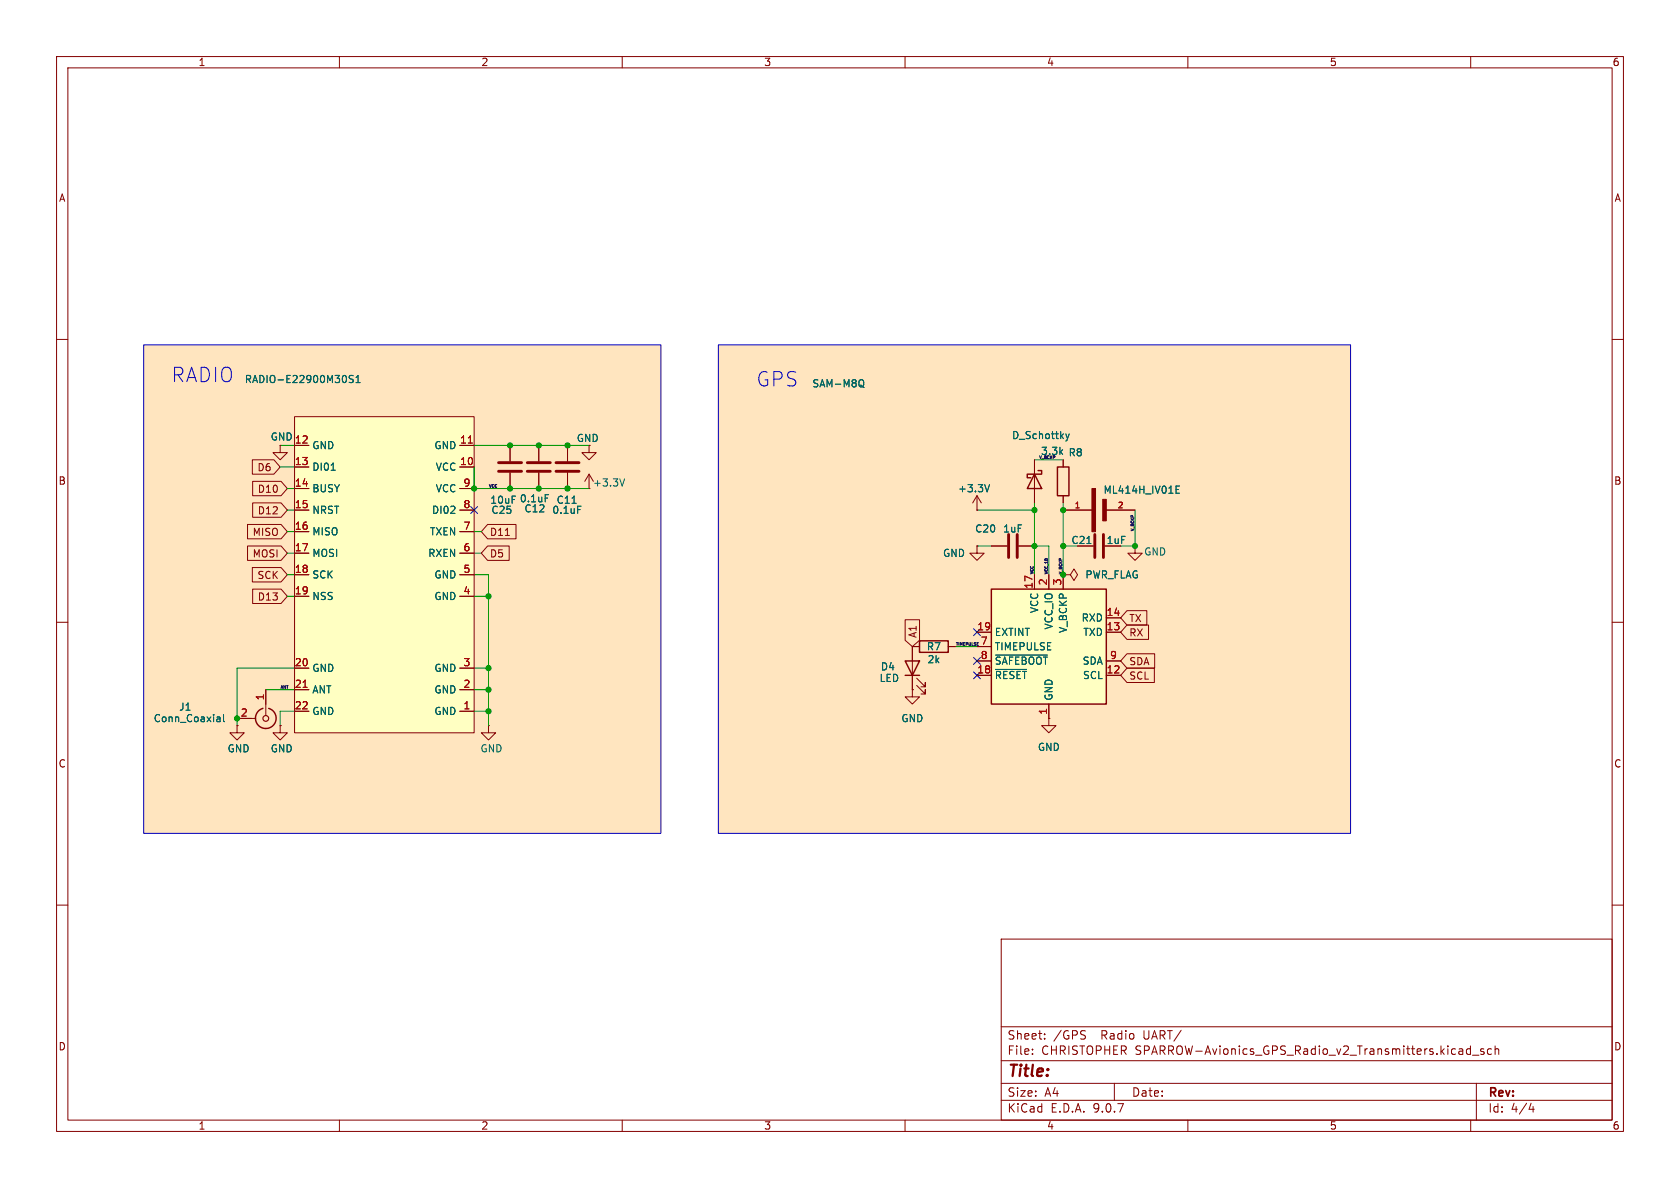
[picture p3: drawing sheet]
<svg xmlns="http://www.w3.org/2000/svg" width="297mm" height="210mm" viewBox="0 0 297 210" stroke-linecap="round" stroke-linejoin="round" font-family="sans-serif">
<g fill="none" stroke="#840000" stroke-width=".18">
<path d="M10 10h277v190h-277zM12 12h273v186h-273zM60 10v2M110 10v2M160 10v2M210 10v2M260 10v2M10 60h2M285 60h2M10 110h2M285 110h2M10 160h2"/>
<path d="M177 166h108v32h-108zM285 160h2M60 198v2M110 198v2M160 198v2M177 194.5h108M177 191.5h108M177 187.5h108M177 181.5h108M182.5 186.3v.1M182.5 185.5v.1M184.7 183.6v.1"/>
<path d="M184.7 182.8v.1M191.7 182.2l.2 .1M191.8 183.1v.5M197 191.5v3M210 198v2M260 184.9v1.5M260 185.5l-.5-.1-.3 .3v.4l.2 .2h.6M260 198v2M260.3 186.5h1.2M261 191.5v6.5M262.3 185.5l-.3-.1-.3 .2 .1 .2 .5 .2v.3h-.6M263.7 185.5l-.5-.1-.2 .3v.4l.1 .2h.6"/>
<path d="M264.3 185.5l.2-.1 .4 .1 .1 .9M264.3 184.9v1.5M270.7 195l-.4 1.1h.9M271 195.6v1"/>
</g>
<g fill="#ffe5bf">
<path d="M25.4 61h91.4v86.3h-91.4z"/>
<path d="M127 61h111.8v86.3h-111.8z"/>
</g>
<path d="M86.4 128.3v1.2h1.2l-1.2 1.3-1.3-1.3h1.3M86.4 128.3h.1" fill="none" stroke="#840000" stroke-width=".18"/>
<path d="M175.3 104.1h20.3v20.4h-20.3z" fill="#ffffc2"/>
<path d="M175.3 104.1h20.3v20.4h-20.3z" fill="none" stroke="#840000" stroke-width=".25"/>
<g fill="none" stroke="#840000" stroke-width=".18">
<path d="M49.5 78.7v1.3h1.3l-1.3 1.3-1.2-1.3h1.2M95.2 78.7v2.8M100.3 78.7v2.8M104.1 78.7v1.3h1.3l-1.3 1.3-1.2-1.3h1.2M95.2 83.6v2.8M100.3 83.6v2.8M104.1 86.4h.1M104.1 83.8l-.7 1.3M104.1 83.8l.8 1.3M104.1 83.8v2.6M175.3 96.5h2.8M180.1 96.5h2.8"/>
<path d="M190.5 96.5h2.8M172.7 111.8h2.6M172.7 114.3h2.6M172.7 116.8h2.6M172.7 119.4h2.6M182.9 101.6v2.5M185.4 101.6v2.5M188 101.6v2.5M195.6 111.8h2.5M195.6 116.8h2.5M195.6 119.4h2.5M195.6 109.2h2.5"/>
<path d="M161.3 121.9v1.3h1.3l-1.3 1.3-1.3-1.3h1.3M161.3 121.9h.1M185.4 127v1.3h1.3l-1.3 1.2-1.3-1.2h1.3M185.4 127h.1M185.4 124.5v2.5"/>
</g>
<path d="M152.1 67.1a.43 .43 0 0 1 .6 .5v.4a.43 .43 0 0 1-.6 .4M152.2 68.1l.6 .4M96.4 87.4h.6M101.1 89h.8M102.1 89.5h.6M110.4 84.7l-.4 1.2M192.1 96.1h.8M176 115.8h9.2M176 118.3h5.5" fill="none" stroke="#006464" stroke-width=".18"/>
<path d="M93.2 83.3h4.1M93.2 81.8h4.1M98.3 83.3h4.1M98.3 81.8h4.1M178.3 94.5v4.1M179.8 94.5v4.1M193.5 94.5v4.1M195.1 94.5v4.1" fill="none" stroke="#840000" stroke-width=".51"/>
<path d="M52.1 73.7h31.7v55.8h-31.7z" fill="#ffffc2"/>
<g fill="none" stroke="#840000" stroke-width=".18">
<path d="M52.1 73.7h31.7v55.8h-31.7zM52.1 78.7h2.5M81.3 78.7h2.5M90.2 78.7v2.8M95.2 78.7v2.8M100.3 78.7v2.8M43.8 92.7h5.9l1.1 1.3-1.1 1.3h-5.9zM43.8 96.5h5.9l1.1 1.3-1.1 1.3h-5.9zM44.6 81.3h3.8l1.1 1.3-1.1 1.2h-3.8zM44.7 88.9h5l1.1 1.3-1.1 1.2h-5zM44.7 85.1h5l1.1 1.3-1.1 1.2h-5zM52.1 82.6h2.5"/>
<path d="M52.1 86.4h2.5M52.1 90.2h2.5M52.1 94h2.5M52.1 97.8h2.5M81.3 82.6h2.5M81.3 86.4h2.5M81.3 90.2h2.5M81.3 94h2.5M81.3 97.8h2.5M86.2 92.7h5v2.6h-5l-1.1-1.3zM86.2 96.5h3.8v2.6h-3.8l-1.1-1.3zM89.3 94.7h.8"/>
<path d="M90.2 83.6v2.8M95.2 83.6v2.8M100.3 83.6v2.8M172.7 90.2h.1M172.7 96.5v1.3h1.3l-1.3 1.3-1.3-1.3h1.3M172.7 96.5h.1M172.7 87.6l-.7 1.3M172.7 87.6l.8 1.3M172.7 87.6v2.6M175.3 96.5h2.8M180.1 96.5h2.8M182.9 81.3v7.6"/>
<path d="M188 90.2h5M188 81.3v1.3M188 87.6v1.3M190.5 96.5h2.8M195.6 90.2h5.1M200.7 96.5v1.3h1.2l-1.2 1.3-1.3-1.3h1.3M200.7 96.5h.1M44.6 100.3h5.1l1.1 1.3-1.1 1.3h-5.1zM44.7 104.1h5l1.1 1.3-1.1 1.3h-5zM52.1 101.6h2.5M52.1 105.4h2.5M52.1 118.1h2.5"/>
<path d="M81.3 101.6h2.5M81.3 105.4h2.5M81.3 118.1h2.5M160 109.6h2.6v3.6l-1.3 1.1-1.3-1.1zM161.3 114.3v7.6M161.3 114.3h1.3M162.1 119.9l1.5 1.5v-.7v.7h-.8M167.6 114.3h1.3M172.7 114.3h2.6M172.7 111.8h2.6M172.7 116.8h2.6M172.7 119.4h2.6"/>
<path d="M182.9 101.6v2.5M185.4 101.6v2.5M189.2 101.6l.7 1 .6-1-.6-1-.7 1h-1.2v2.5M195.6 111.8h2.5M195.6 116.8h2.5M195.6 119.4h2.5M195.6 109.2h2.5M199.2 115.6h4.9v2.5h-4.9l-1.1-1.3zM199.2 110.5h3.8v2.5h-3.8l-1.1-1.2zM199.2 107.9h3.5v2.6h-3.5l-1.1-1.3zM199.2 118.1h4.9v2.6h-4.9l-1.1-1.3zM41.9 128.3v1.2h1.3l-1.3 1.3-1.3-1.3h1.3"/>
<path d="M41.9 128.3h.1M41.9 127h3.3M47 121.9v4.6M49.5 128.3v1.2h1.3l-1.3 1.3-1.2-1.3h1.2M49.5 128.3h.1M52.1 121.9h2.5M52.1 125.7h2.5M81.3 121.9h2.5M81.3 125.7h2.5M161.3 121.9h.1M162.1 121.2l1.5 1.5v-.8v.8h-.8M185.4 127h.1"/>
<path d="M185.4 124.5v2.5"/>
</g>
<g fill="none" stroke="#006464" stroke-width=".18">
<path d="M62.5 66.4h-.5l-.2 .1v.3l.5 .3 .2 .3-.3 .2h-.5M62.9 67.6h.8M62.9 66.7l.4-.3v1.2M152.1 67.1a.43 .43 0 0 1 .6 .5v.4a.43 .43 0 0 1-.6 .4M152.2 68.1l.6 .4M188.4 76.7l.3 .8M188.7 77.5l-.3 .5M189 76.7l-.3 .8M58.5 83.1h.8M96.4 87.4h.6M101.1 89h.8M102.1 89.5h.6"/>
<path d="M174.9 85.7l-.4 1.2M192.1 96.1h.8M207.9 86.5h.4M207.9 87.2h.6M207.9 85.9h.6M176 115.8h9.2M176 118.3h5.5M38.5 126.7l.3 .1 .1 .8M38.9 127.5l-.4 .1M38.9 127l-.4 .1M39.5 126.3v1.1l.2 .2"/>
</g>
<path d="M82.8 78.3h.7M53.6 121.5h.7" fill="none" stroke="#a90000" stroke-width=".18"/>
<path d="M182.9 83.8l1.2 2.6h-2.5zM183.5 83.2h.6v.6h-2.5v.7h.6M186.9 82.6h2.1v5h-2.1zM160 116.8h2.6l-1.3 2.6zM160 119.4h2.6M162.6 113.3h5v2h-5zM47.5 125.2a1.81 1.81 0 0 1 1 2.8 1.81 1.81 0 0 1-3 0 1.81 1.81 0 0 1 1-2.8" fill="none" stroke="#840000" stroke-width=".25"/>
<circle cx="47" cy="127" r=".51" fill="none" stroke="#840000" stroke-width=".2"/>
<path d="M88.1 81.8h4.1M88.1 83.3h4.1" fill="none" stroke="#840000" stroke-width=".51"/>
<g fill="#840000" stroke="#840000" stroke-width=".18">
<path d="M193 86.4h.7v7.6h-.7z"/>
<path d="M194.9 88.3h.7v3.8h-.7z"/>
</g>
<g fill="none" stroke="#009600" stroke-width=".18">
<path d="M83.8 78.7h20.3M49.5 82.6h2.6M50.8 86.4h1.3M50.8 94h1.3M50.8 90.2h1.3M50.8 97.8h1.3M83.8 82.6v3.8h20.3M83.8 94h1.3M83.8 97.8h1.3M172.7 96.5h2.6M172.7 90.2h10.2M182.9 96.5h2.5v5.1"/>
<path d="M182.9 88.9v12.7M182.9 81.3h5.1M188 96.5h2.5M188 88.9v12.7M200.7 90.2v6.3h-2.6M50.8 101.6h1.3M50.8 105.4h1.3M52.1 118.1h-10.2v10.2M83.8 101.6h2.6v26.7M83.8 118.1h2.6M83.8 105.4h2.6M168.9 114.3h3.8"/>
<path d="M47 121.9h5.1M52.1 125.7h-2.6v2.6M83.8 125.7h2.6M83.8 121.9h2.6"/>
</g>
<path d="M83.2 89.6l1.2 1.2M84.4 89.6l-1.2 1.2M172.1 116.2l1.2 1.2M172.1 118.8l1.2 1.2M172.1 111.2l1.2 1.2M173.3 116.2l-1.2 1.2M173.3 118.8l-1.2 1.2M173.3 111.2l-1.2 1.2" fill="none" stroke="#000084" stroke-width=".18"/>
<path d="M25.4 61h91.4v86.3h-91.4zM127 61h111.8v86.3h-111.8z" fill="none" stroke="#0000c2" stroke-width=".18"/>
<g fill="#009600" stroke="#009600" stroke-width=".18">
<circle cx="182.9" cy="90.2" r=".46"/>
<circle cx="188" cy="90.2" r=".46"/>
<circle cx="182.9" cy="96.5" r=".46"/>
<circle cx="188" cy="101.6" r=".46"/>
<circle cx="188" cy="96.5" r=".46"/>
<circle cx="200.7" cy="96.5" r=".46"/>
<circle cx="83.8" cy="86.4" r=".46"/>
<circle cx="100.3" cy="78.7" r=".46"/>
<circle cx="90.2" cy="78.7" r=".46"/>
<circle cx="95.2" cy="86.4" r=".46"/>
<circle cx="95.2" cy="78.7" r=".46"/>
<circle cx="90.2" cy="86.4" r=".46"/>
<circle cx="86.4" cy="105.4" r=".46"/>
<circle cx="86.4" cy="125.7" r=".46"/>
<circle cx="86.4" cy="118.1" r=".46"/>
<circle cx="86.4" cy="121.9" r=".46"/>
<circle cx="41.9" cy="127" r=".46"/>
<circle cx="100.3" cy="86.4" r=".46"/>
</g>
<g font-size="3.5" fill="#0000c2">
<text x="30.3" y="67.8">RADIO</text>
<text x="133.7" y="68.6">GPS</text>
</g>
<text font-size="2.8" fill="#840000" x="178" y="190.9">Title:</text>
<g font-size="2.1" fill="#840000">
<text x="178" y="184">Sheet:</text>
<text x="186.2" y="184">/GPS</text>
<text x="194.8" y="184">Radio</text>
<text x="202.4" y="184">UART/</text>
<text x="178" y="186.7">File:</text>
<text x="184.1" y="186.7">CHRISTOPHER SPARROW-Avionics_GPS_Radio_v2_Transmitters.kicad_sch</text>
<text x="178" y="196.9">KiCad</text>
<text x="178" y="194.1">Size:</text>
<text x="184.7" y="194.1">A4</text>
<text x="185.7" y="196.9">E.D.A.</text>
<text x="193.3" y="196.9">9.0.7</text>
<text x="200" y="194.1">Date:</text>
<text x="263" y="194.3">Rev:</text>
<text x="263" y="196.9">Id:</text>
<text x="267.1" y="196.9">4/4</text>
</g>
<g font-size="1.8" fill="#840000">
<text x="35" y="11.9">1</text>
<text x="85" y="11.9">2</text>
<text x="135" y="11.9">3</text>
<text x="185" y="11.9">4</text>
<text x="235" y="11.9">5</text>
<text x="285" y="11.9">6</text>
<text x="10.3" y="35.9">A</text>
<text x="285.3" y="35.9">A</text>
<text x="45.4" y="83.5">D6</text>
<text x="101.9" y="78.3">GND</text>
<text x="10.3" y="85.9">B</text>
<text x="45.5" y="87.3">D10</text>
<text x="285.3" y="85.9">B</text>
<text x="44.6" y="94.9">MISO</text>
<text x="45.5" y="91.1">D12</text>
<text x="86.5" y="94.9">D11</text>
<text x="44.6" y="98.7">MOSI</text>
<text x="86.5" y="98.7">D5</text>
<text x="195.5" y="96.4">1uF</text>
<text x="45.4" y="102.6">SCK</text>
<text x="45.5" y="106.4">D13</text>
<text x="162.2" y="112.9" transform="rotate(-90 162.2 112.9)">A1</text>
<text x="199.5" y="112.7">RX</text>
<text x="199.5" y="110.2">TX</text>
<text x="199.5" y="117.8">SDA</text>
<text x="199.5" y="120.3">SCL</text>
<text x="10.3" y="135.9">C</text>
<text x="285.3" y="135.9">C</text>
<text x="10.3" y="185.9">D</text>
<text x="285.3" y="185.9">D</text>
<text x="35" y="199.9">1</text>
<text x="85" y="199.9">2</text>
<text x="135" y="199.9">3</text>
<text x="185" y="199.9">4</text>
<text x="235" y="199.9">5</text>
<text x="285" y="199.9">6</text>
</g>
<g font-size="1.8" fill="#006464">
<text x="43.2" y="67.9">RADIO-E22900M30S1</text>
<text x="143.5" y="68.7">SAM-M8Q</text>
<text x="178.8" y="77.8">D_Schottky</text>
<text x="55.1" y="83.4">DI01</text>
<text x="55.1" y="79.6">GND</text>
<text x="76.7" y="79.6">GND</text>
<text x="76.9" y="83.4">VCC</text>
<text x="183.9" y="80.6">3.3k</text>
<text x="188.8" y="80.9">R8</text>
<text x="55.1" y="87.2">BUSY</text>
<text x="76.9" y="87.2">VCC</text>
<text x="86.6" y="89.3">10uF 0.1uF</text>
<text x="98.3" y="89.3">C11</text>
<text x="104.8" y="86.2">+3.3V</text>
<text x="169.3" y="87.2">+3.3V</text>
<text x="195" y="87.5">ML414H_IV01E</text>
<text x="55.1" y="91">NRST</text>
<text x="55.1" y="94.8">MISO</text>
<text x="75.9" y="94.8">TXEN</text>
<text x="76.3" y="91">DI02</text>
<text x="86.8" y="91">C25</text>
<text x="92.6" y="90.8">C12</text>
<text x="97.5" y="91">0.1uF</text>
<text x="172.3" y="94.3">C20</text>
<text x="177.2" y="94.3">1uF</text>
<text x="55.1" y="98.7">MOSI</text>
<text x="75.6" y="98.7">RXEN</text>
<text x="166.6" y="98.7">GND</text>
<text x="189.3" y="96.4">C21</text>
<text x="202.2" y="98.4">GND</text>
<text x="55.1" y="102.5">SCK</text>
<text x="55.1" y="106.3">NSS</text>
<text x="76.7" y="102.5">GND</text>
<text x="76.7" y="106.3">GND</text>
<text x="191.8" y="102.5">PWR_FLAG</text>
<text x="175.8" y="112.6">EXTINT</text>
<text x="183.7" y="108.5" transform="rotate(-90 183.7 108.5)">VCC</text>
<text x="186.3" y="111.4" transform="rotate(-90 186.3 111.4)">VCC_IO</text>
<text x="188.8" y="112" transform="rotate(-90 188.8 112)">V_BCKP</text>
<text x="191.1" y="110.1">RXD</text>
<text x="191.4" y="112.6">TXD</text>
<text x="55.1" y="119">GND</text>
<text x="76.7" y="119">GND</text>
<text x="155.6" y="118.7">D4</text>
<text x="163.8" y="115.2">R7</text>
<text x="163.9" y="117.4">2k</text>
<text x="175.8" y="115.2">TIMEPULSE</text>
<text x="175.8" y="117.7">~{SAFEBOOT}</text>
<text x="191.3" y="117.7">SDA</text>
<text x="31.6" y="125.8">J1</text>
<text x="55.1" y="122.8">ANT</text>
<text x="76.7" y="122.8">GND</text>
<text x="155.4" y="120.8">LED</text>
<text x="175.8" y="120.2">~{RESET}</text>
<text x="186.3" y="124" transform="rotate(-90 186.3 124)">GND</text>
<text x="191.4" y="120.2">SCL</text>
<text x="27.1" y="127.9">Conn_Coaxial</text>
<text x="55.1" y="126.6">GND</text>
<text x="76.7" y="126.6">GND</text>
<text x="159.3" y="127.9">GND</text>
<text x="40.1" y="133.2">GND</text>
<text x="47.8" y="133.2">GND</text>
<text x="84.8" y="133.2">GND</text>
<text x="183.4" y="132.9">GND</text>
</g>
<g font-size="1.8" fill="#a90000">
<text x="47.8" y="78.1">GND 12</text>
<text x="52" y="82.3">13</text>
<text x="81.2" y="82.3">10</text>
<text x="81.2" y="78.5">11</text>
<text x="52" y="86.1">14</text>
<text x="52" y="89.9">15</text>
<text x="81.8" y="86.1">9</text>
<text x="81.8" y="89.9">8</text>
<text x="52" y="93.7">16</text>
<text x="81.8" y="93.7">7</text>
<text x="52" y="97.5">17</text>
<text x="52" y="101.3">18</text>
<text x="81.8" y="97.5">6</text>
<text x="81.8" y="101.3">5</text>
<text x="52" y="105.2">19</text>
<text x="81.8" y="105.2">4</text>
<text x="182.6" y="104.2" transform="rotate(-90 182.6 104.2)">17</text>
<text x="185.2" y="103.6" transform="rotate(-90 185.2 103.6)">2</text>
<text x="187.7" y="103.6" transform="rotate(-90 187.7 103.6)">3</text>
<text x="172.7" y="111.5">19</text>
<text x="195.5" y="109">14</text>
<text x="195.5" y="111.5">13</text>
<text x="52" y="117.9">20</text>
<text x="81.8" y="117.9">3</text>
<text x="172.7" y="119.1">18</text>
<text x="173.3" y="114">7</text>
<text x="173.3" y="116.6">8</text>
<text x="195.5" y="119.1">12</text>
<text x="196.1" y="116.6">9</text>
<text x="46.7" y="123.9" transform="rotate(-90 46.7 123.9)">1</text>
<text x="52" y="121.7">21</text>
<text x="52" y="125.5">22</text>
<text x="81.8" y="121.7">2</text>
<text x="81.8" y="125.5">1</text>
<text x="42.5" y="126.7">2</text>
<text x="185.2" y="126.4" transform="rotate(-90 185.2 126.4)">1</text>
</g>
<g font-size="1.4" fill="#a90000">
<text x="189.9" y="89.9">1</text>
<text x="197.5" y="89.9">2</text>
</g>
<g font-size=".7" fill="#0f0f0f">
<text x="183.5" y="81.1">V_BCKP</text>
<text x="86.4" y="86.2">VCC</text>
<text x="200.5" y="94" transform="rotate(-90 200.5 94)">V_BCKP</text>
<text x="182.7" y="101.6" transform="rotate(-90 182.7 101.6)">VCC</text>
<text x="185.3" y="101.6" transform="rotate(-90 185.3 101.6)">VCC_10</text>
<text x="168.9" y="114.2">TIMEPULSE</text>
<text x="49.5" y="121.8">ANT</text>
</g>
<text font-size=".7" fill="#840000" x="187.8" y="101.6" transform="rotate(-90 187.8 101.6)">V_BCKP</text>
</svg>
